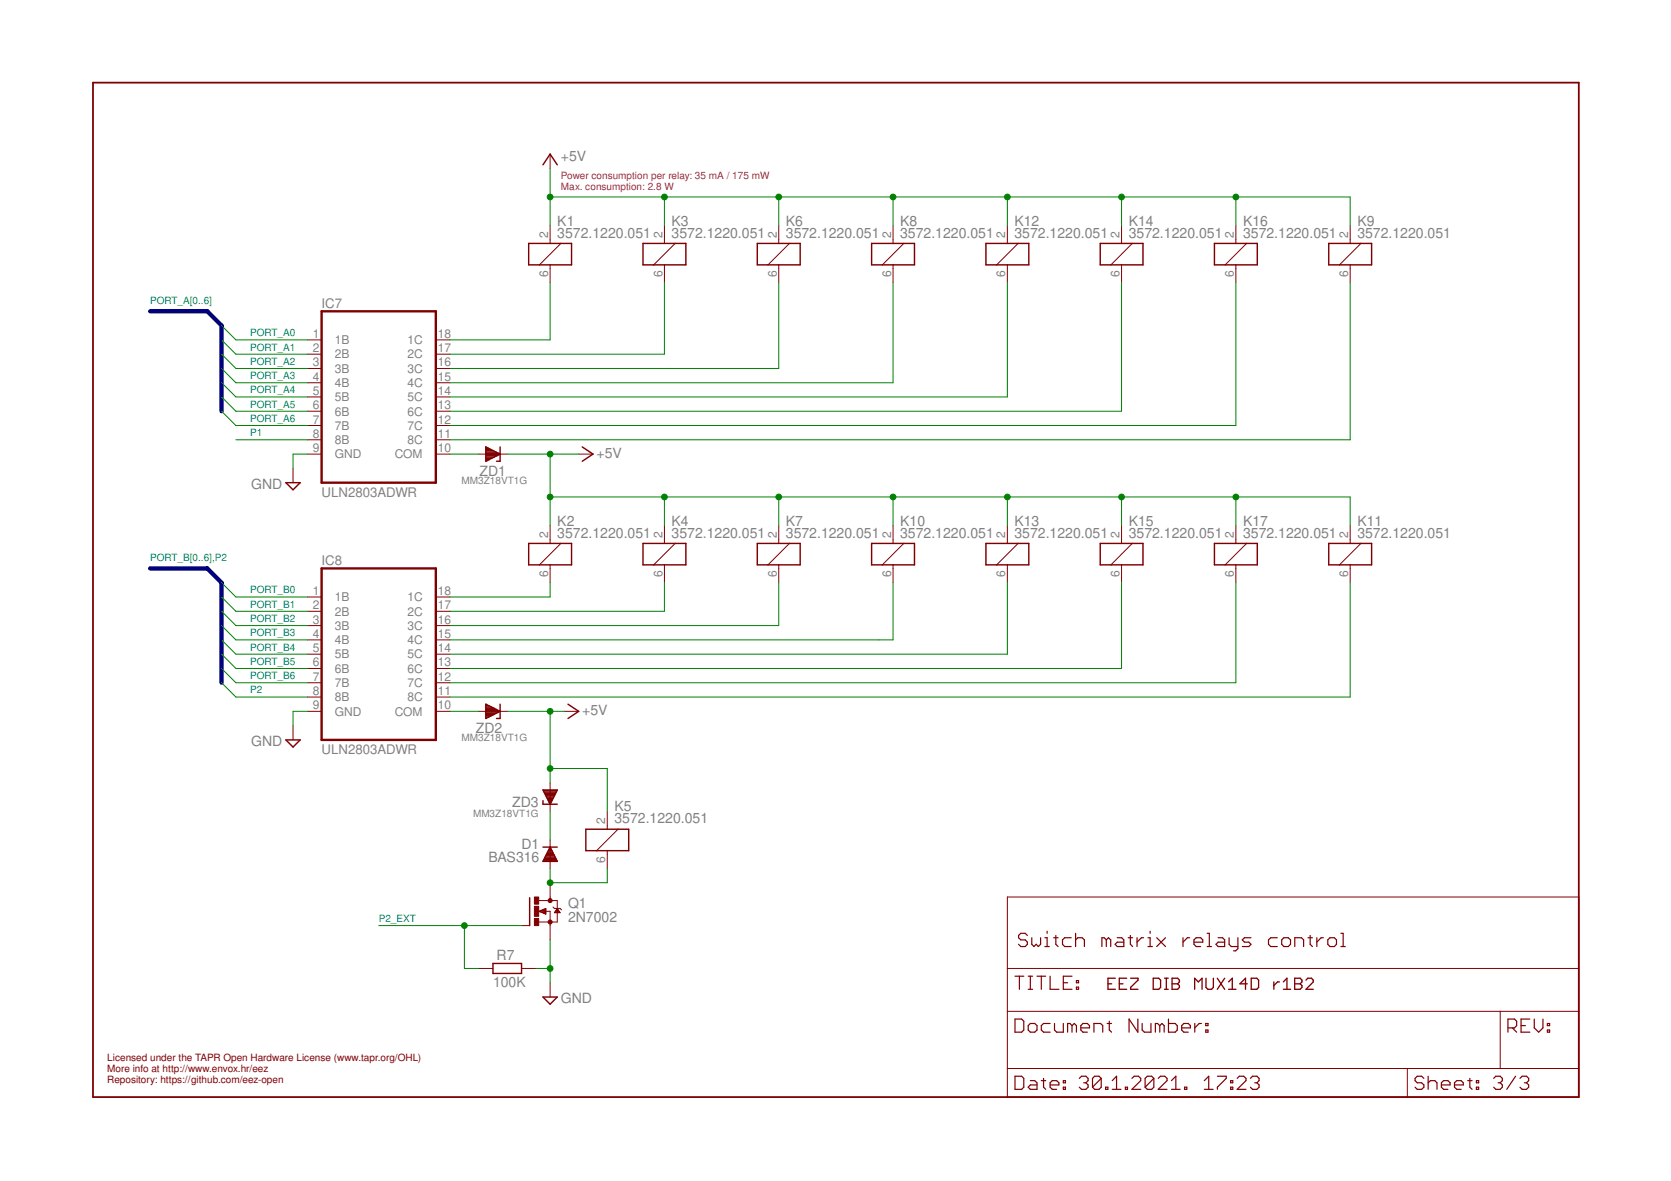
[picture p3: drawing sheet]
<svg xmlns="http://www.w3.org/2000/svg" width="297mm" height="210mm" viewBox="0 0 297 210" stroke-linecap="round" stroke-linejoin="round" font-family="sans-serif">
<g fill="none" stroke="#800000" stroke-width=".21">
<path d="M180.4 173.5h1.6M181.2 173.5v2.3M182.6 166.3l-.4-.4h-.7l-.4 .4v.4l.4 .3h.7l.4 .4v.4l-.4 .4h-.7l-.4-.4M182.8 173.5h.8M182.8 175.8h.8M183.2 173.5v2.3M183.4 166.7v1.1l.4 .4 .4-.4 .4 .4 .4-.4v-1.1M184.3 173.5h1.6M185.1 173.5v2.3M185.7 168.2h.8M185.7 166.7h.4v1.5M186.1 165.5v.4"/>
<path d="M186.7 173.5v2.3h1.5M187.3 166.7h.8M187.7 166.3v1.5l.4 .4M189 174.7h.8M190.4 166.7h-1.1l-.4 .3v.8l.4 .4h1.1M190.6 173.5h-1.6v2.3h1.6M191.2 167l.4-.3h.8l.4 .3v1.2M191.2 165.9v2.3M191.3 175.5h.4v.3h-.4zM191.3 174.3h.4v.4h-.4zM196.7 167l-.4-.3h-.4v1.5M196.7 167v1.2"/>
<path d="M196.7 167l.3-.3 .4 .3v1.2M198.6 166.7h.8l.4 .3v1.2h-1.2l-.4-.4 .4-.4h1.2M200.6 166.7h.7M200.9 166.3v1.5l.4 .4M202.1 166.7v1.5M203.3 166.7h-.4l-.8 .7M204.1 168.2h.8M204.1 166.7h.3v1.5M204.4 165.5v.4M205.6 166.7l1.6 1.5M207.2 166.7l-1.6 1.5M210.3 166.7v1.5"/>
<path d="M211.5 166.7h-.4l-.8 .7M212.2 167.4h1.6v-.4l-.4-.3h-.8l-.4 .3v.8l.4 .4h.8M214.6 165.9h.4v2.3M214.6 168.2h.8M216.5 166.7h.8l.4 .3v1.2h-1.2l-.3-.4 .3-.4h1.2M218.5 166.7v1.1l.4 .4h1.1M220 166.7v1.9l-.4 .4h-.3M222.4 166.7h-1.2l-.4 .3 .4 .4h.8l.4 .4-.4 .4h-1.2M227.1 166.7h-1.2l-.4 .3v.8l.4 .4h1.2M227.8 167l.4-.3h.8l.4 .3v.8l-.4 .4h-.8l-.4-.4zM230.2 168.2v-1.5h1.2l.3 .3v1.2M232.5 166.7h.8"/>
<path d="M232.9 166.3v1.5l.4 .4M234.1 166.7v1.5M235.2 166.7h-.4l-.7 .7M236 167l.4-.3h.8l.4 .3v.8l-.4 .4h-.8l-.4-.4zM238.4 165.9h.4v2.3M238.4 168.2h.7M180.4 181.1h1.2l.4 .4v1.6l-.4 .4h-1.2zM180.4 191.3h1.2l.4 .4v1.5l-.4 .4h-1.2zM182.8 182.3l.4-.4h.7l.4 .4v.8l-.4 .4h-.7l-.4-.4zM183.2 192.1h.7l.4 .3v1.2h-1.1l-.4-.4 .4-.4h1.1M185.1 192.1h.8M185.5 191.7v1.5l.4 .4"/>
<path d="M186.7 192.8h1.5v-.4l-.4-.3h-.8l-.3 .3v.8l.3 .4h.8M186.7 181.9h-1.2l-.4 .4v.8l.4 .4h1.2M187.5 181.9v1.2l.3 .4h1.2v-1.6M189 193.2h.4v.4h-.4zM189 192.1h.4v.3h-.4zM190.6 182.3l-.4-.4h-.4v1.6M190.6 182.3l.4-.4 .3 .4v1.2M190.6 182.3v1.2M191.9 191.7l.4-.4h.7l.4 .4v.4l-.4 .3M192.1 182.7h1.6v-.4l-.4-.4h-.8l-.4 .4v.8l.4 .4h.8M192.6 192.4h.4M193 192.4l.4 .4v.4l-.4 .4h-.7l-.4-.4"/>
<path d="M194.5 183.5v-1.6h1.1l.4 .4v1.2M195.7 191.7v1.5l-.3 .4h-.8l-.4-.4M195.7 191.7l-.3-.4h-.8l-.4 .4v1.5M195.7 191.7l-1.5 1.5M196.5 193.2h.4v.4h-.4zM196.8 181.9h.8M197.2 181.5v1.6l.4 .4M197.7 193.6h1.6M197.7 192.1l.8-.8v2.3M200 193.2h.4v.4h-.4zM201.2 191.7l.4-.4h.8l.4 .4v.4l-1.6 1.5h1.6M202.3 181.1v2.4l-1.6-2.4v2.4"/>
<path d="M203 181.9v1.2l.4 .4h1.2v-1.6M205.1 191.7v1.5l-.4 .4h-.8l-.3-.4M205.1 191.7l-.4-.4h-.8l-.3 .4v1.5M205.1 191.7l-1.5 1.5M205.9 191.7l.4-.4h.8l.4 .4v.4l-1.6 1.5h1.6M206.2 182.3l-.4-.4h-.4v1.6M206.2 182.3v1.2M206.2 182.3l.3-.4 .4 .4v1.2M207.7 181.1v2.4h1.2l.4-.4v-.8l-.4-.4h-1.2M208.2 193.6h1.6M208.2 192.1l.8-.8v2.3M210.1 182.7h1.5v-.4l-.4-.4h-.8l-.3 .4v.8l.3 .4h.8"/>
<path d="M210.6 193.2h.4v.4h-.4zM212.4 181.9v1.6M213.6 181.9h-.4l-.8 .8M214.1 193.6h1.5M214.1 192.1l.8-.8v2.3M214.3 183.1h.4v.4h-.4zM214.3 181.9h.4v.4h-.4zM216.4 191.3h1.6v.4l-1.6 1.5v.4M218.8 193.2h.3v.4h-.3zM218.8 192.1h.3v.3h-.3zM219.9 191.7l.4-.4h.8l.4 .4v.4l-1.6 1.5h1.6M222.3 191.7l.4-.4h.7l.4 .4v.4l-.4 .3"/>
<path d="M223 192.4h.4M223.4 192.4l.4 .4v.4l-.4 .4h-.7l-.4-.4M253.1 191.7l-.4-.4h-.8l-.4 .4v.4l.4 .3h.8l.4 .4v.4l-.4 .4h-.8l-.4-.4M253.9 192.4l.4-.3h.8l.3 .3v1.2M253.9 191.3v2.3M256.2 192.8h1.6v-.4l-.4-.3h-.8l-.4 .3v.8l.4 .4h.8M258.6 192.8h1.5v-.4l-.4-.3h-.7l-.4 .3v.8l.4 .4h.7M260.9 192.1h.8M261.3 191.7v1.5l.4 .4M262.4 193.2h.4v.4h-.4zM262.4 192.1h.4v.3h-.4zM265.5 191.7l.4-.4h.8l.4 .4v.4l-.4 .3"/>
<path d="M266.3 192.4h.4M266.7 192.4l.4 .4v.4l-.4 .4h-.8l-.4-.4M268.1 182.7h1.1l.4-.4v-.8l-.4-.4h-1.1v2.4M268.8 182.7l.8 .8M269.4 191.3l-1.6 2.3M270.2 191.7l.4-.4h.8l.3 .4v.4l-.3 .3M270.4 182.3h.8M271 192.4h.4M271.4 192.4l.3 .4v.4l-.3 .4h-.8l-.4-.4M271.9 181.1h-1.5v2.4h1.5M272.7 181.1v1.6l.8 .8 .8-.8v-1.6M275.1 183.1h.4v.4h-.4z"/>
<path d="M275.1 181.9h.4v.4h-.4z"/>
</g>
<path d="M16.5 14.7h264.1v180.3h-264.1z" fill="none" stroke="#800000" stroke-width=".32"/>
<g fill="none" stroke="#800000" stroke-width=".18">
<path d="M97.8 27.4v2.5M97.8 40.1v3.2M97.8 47.1v3.1M99.7 43.3l-3.8 3.8M118.1 40.1v3.2M118.1 47.1v3.1M120 43.3l-3.8 3.8M138.4 40.1v3.2M138.4 47.1v3.1M140.3 43.3l-3.8 3.8M158.7 40.1v3.2M158.7 47.1v3.1"/>
<path d="M160.7 43.3l-3.9 3.8M179.1 40.1v3.2M179.1 47.1v3.1M181 43.3l-3.8 3.8M199.4 40.1v3.2M199.4 47.1v3.1M201.3 43.3l-3.8 3.8M219.7 40.1v3.2M219.7 47.1v3.1M221.6 43.3l-3.8 3.8M240 40.1v3.2M240 47.1v3.1"/>
<path d="M241.9 43.3l-3.8 3.8M54.6 60.4h2.6M54.6 62.9h2.6M54.6 65.5h2.6M54.6 68h2.6M54.6 70.5h2.6M54.6 73.1h2.6M54.6 75.6h2.6M54.6 78.2h2.6M77.5 60.4h2.5M77.5 62.9h2.5M77.5 65.5h2.5"/>
<path d="M77.5 68h2.5M77.5 70.5h2.5M77.5 73.1h2.5M77.5 75.6h2.5M77.5 78.2h2.5M52.1 83.2v2.6M54.6 80.7h2.6M77.5 80.7h2.5M85.1 80.7h5.1M97.8 93.4v3.2M99.7 96.6l-3.8 3.8M102.9 80.7h2.5"/>
<path d="M118.1 93.4v3.2M120 96.6l-3.8 3.8M138.4 93.4v3.2M140.3 96.6l-3.8 3.8M158.7 93.4v3.2M160.7 96.6l-3.9 3.8M179.1 93.4v3.2M181 96.6l-3.8 3.8M199.4 93.4v3.2M201.3 96.6l-3.8 3.8M219.7 93.4v3.2M221.6 96.6l-3.8 3.8"/>
<path d="M240 93.4v3.2M241.9 96.6l-3.8 3.8M54.6 106.1h2.6M54.6 108.6h2.6M54.6 111.2h2.6M54.6 113.7h2.6M54.6 116.3h2.6M54.6 118.8h2.6M77.5 106.1h2.5M77.5 108.6h2.5M77.5 111.2h2.5M77.5 113.7h2.5"/>
<path d="M77.5 116.3h2.5M77.5 118.8h2.5M97.8 100.4v3.2M118.1 100.4v3.2M138.4 100.4v3.2M158.7 100.4v3.2M179.1 100.4v3.2M199.4 100.4v3.2M219.7 100.4v3.2M240 100.4v3.2M52.1 129v2.5M54.6 126.4h2.6"/>
<path d="M54.6 121.3h2.6M54.6 123.9h2.6M77.5 126.4h2.5M77.5 121.3h2.5M77.5 123.9h2.5M85.1 126.4h5.1M97.8 139.1v5.1M100.3 126.4h2.6M97.8 149.3v5M97.8 156.9v3.2M107.9 144.2v3.2M107.9 151.2v3.1"/>
<path d="M109.9 147.4l-3.9 3.8M179.1 159.4h101.5v35.6h-101.5zM85.1 172.1h2.5M92.7 172.1h2.5M92.7 164.5h1.4M95.8 162l1.2-.5v1zM95.8 160.1h3.3v3.8h-3.3M95.9 161.9h1.1M96 162.1h1M96.2 161.8h.8M96.3 162.2h.7M96.5 161.7h.5"/>
<path d="M96.6 162.3h.4M96.8 161.6h.2M96.9 162.4h.1M96.9 162h.9v5M97.8 174.7v2.5M98.3 161.2l.3 .3h1l.2 .2M98.6 162.2h.9M98.7 162.1h.8M98.7 161.9h.7M98.8 161.8h.5M98.9 161.7h.3M99 161.6h.1"/>
<path d="M99.1 161.5l.5 .7h-1zM179.1 179.7h101.5M179.1 172.1h101.5M266.7 179.7v10.2M179.1 189.9h101.5M250.2 189.9v5.1"/>
</g>
<g fill="none" stroke="#800000" stroke-width=".23">
<path d="M197 174.9h.6M198.3 173.9h-1.3v1.9h1.3M199 174.9h.6M200.3 173.9h-1.3v1.9h1.3M201 173.9h1.3v.3l-1.3 1.3v.3h1.3M205 173.9h1l.3 .3v1.3l-.3 .3h-1zM207 173.9h.7M207 175.8h.7M207.3 173.9v1.9M208.3 173.9h1l.4 .3v.3l-.4 .4 .4 .3v.3l-.4 .3h-1zM208.3 174.9h1M212.4 175.8v-1.9l.6 .6 .7-.6v1.9"/>
<path d="M214.4 173.9v1.6l.3 .3h.7l.3-.3v-1.6M216.4 173.9l1.3 1.9M217.7 173.9l-1.3 1.9M218.4 175.8h1.3M218.4 174.5l.7-.6v1.9M221.7 174.9h-1.3l1-1v1.9M222.4 173.9h1l.3 .3v1.3l-.3 .3h-1zM226.4 174.5v1.3M227.4 174.5h-.3l-.7 .7M228.1 175.8h1.3M228.1 174.5l.7-.6v1.9M230.1 173.9h1l.3 .3v.3l-.3 .4 .3 .3v.3l-.3 .3h-1z"/>
<path d="M230.1 174.9h1M232.2 174.2l.3-.3h.6l.3 .3v.3l-1.2 1.3h1.2"/>
</g>
<g fill="none" stroke="#800000" stroke-width=".25">
<path d="M96.5 29.3l1.3-1.9 1.3 1.9M94 43.3h7.6v3.8h-7.6zM114.3 43.3h7.6v3.8h-7.6zM134.6 43.3h7.6v3.8h-7.6zM154.9 43.3h7.7v3.8h-7.7zM175.3 43.3h7.6v3.8h-7.6zM195.6 43.3h7.6v3.8h-7.6zM215.9 43.3h7.6v3.8h-7.6zM236.2 43.3h7.6v3.8h-7.6zM86.4 79.4l2.5 1.3-2.5 1.3zM86.4 79.9h.9M86.4 79.7h.4"/>
<path d="M86.4 79.5h.1M88.9 79.4v2.6h-.6M103.5 79.4l1.9 1.3-1.9 1.3M50.8 85.8h2.6l-1.3 1.3zM86.4 81.9h.2M86.4 81.7h.6M86.4 81.4h1M86.4 81.2h1.5M86.4 81h1.9M86.4 80.8h2.4M86.4 80.6h2.2M86.4 80.3h1.8"/>
<path d="M86.4 80.1h1.3M94 96.6h7.6v3.8h-7.6zM114.3 96.6h7.6v3.8h-7.6zM134.6 96.6h7.6v3.8h-7.6zM154.9 96.6h7.7v3.8h-7.7zM175.3 96.6h7.6v3.8h-7.6zM195.6 96.6h7.6v3.8h-7.6zM215.9 96.6h7.6v3.8h-7.6zM236.2 96.6h7.6v3.8h-7.6zM50.8 131.5h2.6l-1.3 1.3zM86.4 125.2l2.5 1.2-2.5 1.3zM86.4 127.7h.1"/>
<path d="M86.4 127.4h.5M86.4 127.2h.9M86.4 127h1.4M86.4 126.8h1.8M86.4 126.6h2.2M86.4 126.3h2.3M86.4 126.1h1.9M86.4 125.9h1.4M86.4 125.7h1M86.4 125.4h.6M86.4 125.2h.1M88.9 125.2v2.5h-.6"/>
<path d="M101 125.2l1.9 1.2-1.9 1.3M94.1 159.6v4.9M96.5 150.6h2.6M96.5 142.3v.6h2.6M96.5 140.4h2.6l-1.3 2.5zM96.6 153h2.4M96.6 140.5h2.4M96.7 152.8h2.2M96.7 140.8h2.2M96.8 152.5h2M96.8 141h2M96.9 152.3h1.8"/>
<path d="M96.9 141.2h1.8M97 152.1h1.6M97 141.4h1.6M97.1 151.9h1.4M97.2 141.7h1.2M97.2 151.7h1.2M97.3 141.9h1M97.3 151.4h.9M97.4 142.1h.8M97.5 151.2h.6M97.5 142.3h.6M97.6 151h.4"/>
<path d="M97.6 142.6h.4M97.7 150.8h.2M97.7 142.8h.2M97.8 150.6l1.3 2.5h-2.6zM104.1 147.4h7.7v3.8h-7.7zM87.6 171.2h5.1v1.8h-5.1zM96.5 177.2h2.6l-1.3 1.3z"/>
</g>
<path d="M57.2 55.3h20.3v30.5h-20.3zM57.2 101h20.3v30.5h-20.3z" fill="none" stroke="#800000" stroke-width=".42"/>
<g fill="#800000" stroke="#800000" stroke-width=".18">
<path d="M95 163.2h.8v1.3h-.8z"/>
<path d="M95 159.4h.8v1.3h-.8z"/>
<path d="M95 161.1h.8v1.8h-.8z"/>
</g>
<g fill="#800000" stroke="#800000" stroke-width=".18">
<circle cx="97.8" cy="160.1" r=".36"/>
<circle cx="97.8" cy="163.9" r=".36"/>
</g>
<path d="M26.7 55.3h10.2l2.5 2.6v15.2M26.7 101h10.2l2.5 2.6v17.7" fill="none" stroke="#000080" stroke-width=".76"/>
<g fill="none" stroke="#008000" stroke-width=".18">
<path d="M97.8 29.9v10.2M97.8 35h142.2v5.1M118.1 35v5.1M138.4 35v5.1M158.7 35v5.1M179.1 35v5.1M199.4 35v5.1M219.7 35v5.1M39.4 57.9l2.5 2.5h12.7M97.8 50.2v10.2h-17.8M118.1 50.2v12.7h-38.1M138.4 50.2v15.3h-58.4"/>
<path d="M158.7 50.2v17.8h-78.7M179.1 50.2v20.3h-99.1M199.4 50.2v22.9h-119.4M219.7 50.2v25.4h-139.7M240 50.2v28h-160M39.4 60.4l2.5 2.5h12.7M39.4 62.9l2.5 2.6h12.7M39.4 65.5l2.5 2.5h12.7M39.4 68l2.5 2.5h12.7M39.4 70.5l2.5 2.6h12.7M39.4 73.1l2.5 2.5h12.7M41.9 78.2h12.7"/>
<path d="M54.6 80.7h-2.5v2.5M80 80.7h5.1M90.2 80.7h12.7M97.8 80.7v12.7M97.8 88.3h142.2v5.1M118.1 88.3v5.1M138.4 88.3v5.1M158.7 88.3v5.1M179.1 88.3v5.1M199.4 88.3v5.1M219.7 88.3v5.1M39.4 103.6l2.5 2.5h12.7"/>
<path d="M39.4 106.1l2.5 2.5h12.7M39.4 108.6l2.5 2.6h12.7M39.4 111.2l2.5 2.5h12.7M39.4 113.7l2.5 2.6h12.7M39.4 116.3l2.5 2.5h12.7M39.4 118.8l2.5 2.5h12.7M97.8 103.6v2.5h-17.8M118.1 103.6v5h-38.1M138.4 103.6v7.6h-58.4M158.7 103.6v10.1h-78.7M179.1 103.6v12.7h-99.1M199.4 103.6v15.2h-119.4"/>
<path d="M219.7 103.6v17.7h-139.7M240 103.6v20.3h-160M39.4 121.3l2.5 2.6h12.7M54.6 126.4h-2.5v2.6M80 126.4h5.1M90.2 126.4h10.1M97.8 126.4v12.7M97.8 136.6h10.1v7.6M97.8 144.2v5.1M97.8 154.3v2.6h10.1v-2.6M67.3 164.5h25.4M82.5 164.5v7.6h2.6"/>
<path d="M95.2 172.1h2.6M97.8 167v7.7"/>
</g>
<g fill="#008000" stroke="#008000" stroke-width=".18">
<circle cx="97.8" cy="172.1" r=".51"/>
<circle cx="219.7" cy="88.3" r=".51"/>
<circle cx="199.4" cy="88.3" r=".51"/>
<circle cx="179.1" cy="88.3" r=".51"/>
<circle cx="118.1" cy="88.3" r=".51"/>
<circle cx="158.7" cy="88.3" r=".51"/>
<circle cx="138.4" cy="88.3" r=".51"/>
<circle cx="97.8" cy="88.3" r=".51"/>
<circle cx="97.8" cy="80.7" r=".51"/>
<circle cx="97.8" cy="136.6" r=".51"/>
<circle cx="97.8" cy="126.4" r=".51"/>
<circle cx="97.8" cy="35" r=".51"/>
<circle cx="219.7" cy="35" r=".51"/>
<circle cx="199.4" cy="35" r=".51"/>
<circle cx="179.1" cy="35" r=".51"/>
<circle cx="158.7" cy="35" r=".51"/>
<circle cx="138.4" cy="35" r=".51"/>
<circle cx="118.1" cy="35" r=".51"/>
<circle cx="97.8" cy="156.9" r=".51"/>
<circle cx="82.5" cy="164.5" r=".51"/>
</g>
<g font-size="2.5" fill="#808080">
<text x="99.7" y="28.7">+5V</text>
<text x="99.1" y="40.1">K1</text>
<text x="119.4" y="40.1">K3</text>
<text x="139.7" y="40.1">K6</text>
<text x="160" y="40.1">K8</text>
<text x="180.3" y="40.1">K12</text>
<text x="200.6" y="40.1">K14</text>
<text x="221" y="40.1">K16</text>
<text x="241.3" y="40.1">K9</text>
<text x="99.1" y="42.2">3572.1220.051</text>
<text x="119.4" y="42.2">3572.1220.051</text>
<text x="139.7" y="42.2">3572.1220.051</text>
<text x="160" y="42.2">3572.1220.051</text>
<text x="180.3" y="42.2">3572.1220.051</text>
<text x="200.6" y="42.2">3572.1220.051</text>
<text x="221" y="42.2">3572.1220.051</text>
<text x="241.3" y="42.2">3572.1220.051</text>
<text x="106.1" y="81.4">+5V</text>
<text x="44.6" y="86.9">GND</text>
<text x="85.2" y="84.5">ZD1</text>
<text x="99.1" y="95.6">3572.1220.051</text>
<text x="99.1" y="93.4">K2</text>
<text x="119.4" y="95.6">3572.1220.051</text>
<text x="119.4" y="93.4">K4</text>
<text x="139.7" y="95.6">3572.1220.051</text>
<text x="139.7" y="93.4">K7</text>
<text x="160" y="95.6">3572.1220.051</text>
<text x="160" y="93.4">K10</text>
<text x="180.3" y="95.6">3572.1220.051</text>
<text x="180.3" y="93.4">K13</text>
<text x="200.6" y="95.6">3572.1220.051</text>
<text x="200.6" y="93.4">K15</text>
<text x="221" y="95.6">3572.1220.051</text>
<text x="221" y="93.4">K17</text>
<text x="241.3" y="95.6">3572.1220.051</text>
<text x="241.3" y="93.4">K11</text>
<text x="84.6" y="130.2">ZD2</text>
<text x="103.5" y="127.1">+5V</text>
<text x="44.6" y="132.6">GND</text>
<text x="91" y="143.4">ZD3</text>
<text x="109.2" y="146.4">3572.1220.051</text>
<text x="109.2" y="144.2">K5</text>
<text x="86.9" y="153.2">BAS316</text>
<text x="92.7" y="150.9">D1</text>
<text x="101" y="161.3">Q1</text>
<text x="101" y="163.9">2N7002</text>
<text x="88.3" y="170.6">R7</text>
<text x="87.6" y="175.4">100K</text>
<text x="99.7" y="178.4">GND</text>
</g>
<g font-size="2.3" fill="#808080">
<text x="57.2" y="54.7">IC7</text>
<text x="57.2" y="88.3">ULN2803ADWR</text>
<text x="57.2" y="100.4">IC8</text>
<text x="57.2" y="134">ULN2803ADWR</text>
</g>
<g font-size="2.1" fill="#808080">
<text x="97.4" y="42.3" transform="rotate(-90 97.4 42.3)">2</text>
<text x="117.8" y="42.3" transform="rotate(-90 117.8 42.3)">2</text>
<text x="138.1" y="42.3" transform="rotate(-90 138.1 42.3)">2</text>
<text x="158.4" y="42.3" transform="rotate(-90 158.4 42.3)">2</text>
<text x="178.7" y="42.3" transform="rotate(-90 178.7 42.3)">2</text>
<text x="199" y="42.3" transform="rotate(-90 199 42.3)">2</text>
<text x="219.3" y="42.3" transform="rotate(-90 219.3 42.3)">2</text>
<text x="239.7" y="42.3" transform="rotate(-90 239.7 42.3)">2</text>
<text x="97.4" y="49.2" transform="rotate(-90 97.4 49.2)">6</text>
<text x="117.8" y="49.2" transform="rotate(-90 117.8 49.2)">6</text>
<text x="138.1" y="49.2" transform="rotate(-90 138.1 49.2)">6</text>
<text x="158.4" y="49.2" transform="rotate(-90 158.4 49.2)">6</text>
<text x="178.7" y="49.2" transform="rotate(-90 178.7 49.2)">6</text>
<text x="199" y="49.2" transform="rotate(-90 199 49.2)">6</text>
<text x="219.3" y="49.2" transform="rotate(-90 219.3 49.2)">6</text>
<text x="239.7" y="49.2" transform="rotate(-90 239.7 49.2)">6</text>
<text x="55.6" y="60">1</text>
<text x="55.6" y="62.6">2</text>
<text x="55.6" y="65.1">3</text>
<text x="59.5" y="61.2">1B</text>
<text x="59.5" y="63.7">2B</text>
<text x="72.4" y="63.7">2C</text>
<text x="72.4" y="61.2">1C</text>
<text x="77.8" y="65.1">16</text>
<text x="77.8" y="62.6">17</text>
<text x="77.8" y="60">18</text>
<text x="55.6" y="67.7">4</text>
<text x="55.6" y="70.2">5</text>
<text x="59.5" y="66.2">3B</text>
<text x="59.5" y="68.8">4B</text>
<text x="59.5" y="71.3">5B</text>
<text x="72.4" y="71.3">5C</text>
<text x="72.4" y="68.8">4C</text>
<text x="72.4" y="66.2">3C</text>
<text x="77.8" y="70.2">14</text>
<text x="77.8" y="67.7">15</text>
<text x="55.6" y="72.7">6</text>
<text x="55.6" y="75.3">7</text>
<text x="55.6" y="77.8">8</text>
<text x="59.5" y="73.9">6B</text>
<text x="59.5" y="76.4">7B</text>
<text x="72.4" y="76.4">7C</text>
<text x="72.4" y="73.9">6C</text>
<text x="77.8" y="77.8">11</text>
<text x="77.8" y="75.3">12</text>
<text x="77.8" y="72.7">13</text>
<text x="55.6" y="80.4">9</text>
<text x="59.5" y="78.9">8B</text>
<text x="59.5" y="81.5">GND</text>
<text x="70.2" y="81.5">COM</text>
<text x="72.4" y="78.9">8C</text>
<text x="77.8" y="80.4">10</text>
<text x="97.4" y="95.6" transform="rotate(-90 97.4 95.6)">2</text>
<text x="117.8" y="95.6" transform="rotate(-90 117.8 95.6)">2</text>
<text x="138.1" y="95.6" transform="rotate(-90 138.1 95.6)">2</text>
<text x="158.4" y="95.6" transform="rotate(-90 158.4 95.6)">2</text>
<text x="178.7" y="95.6" transform="rotate(-90 178.7 95.6)">2</text>
<text x="199" y="95.6" transform="rotate(-90 199 95.6)">2</text>
<text x="219.3" y="95.6" transform="rotate(-90 219.3 95.6)">2</text>
<text x="239.7" y="95.6" transform="rotate(-90 239.7 95.6)">2</text>
<text x="55.6" y="105.8">1</text>
<text x="59.5" y="106.9">1B</text>
<text x="72.4" y="106.9">1C</text>
<text x="77.8" y="105.8">18</text>
<text x="97.4" y="102.6" transform="rotate(-90 97.4 102.6)">6</text>
<text x="117.8" y="102.6" transform="rotate(-90 117.8 102.6)">6</text>
<text x="138.1" y="102.6" transform="rotate(-90 138.1 102.6)">6</text>
<text x="158.4" y="102.6" transform="rotate(-90 158.4 102.6)">6</text>
<text x="178.7" y="102.6" transform="rotate(-90 178.7 102.6)">6</text>
<text x="199" y="102.6" transform="rotate(-90 199 102.6)">6</text>
<text x="219.3" y="102.6" transform="rotate(-90 219.3 102.6)">6</text>
<text x="239.7" y="102.6" transform="rotate(-90 239.7 102.6)">6</text>
<text x="55.6" y="108.3">2</text>
<text x="55.6" y="110.8">3</text>
<text x="55.6" y="113.4">4</text>
<text x="59.5" y="109.4">2B</text>
<text x="59.5" y="112">3B</text>
<text x="72.4" y="112">3C</text>
<text x="72.4" y="109.4">2C</text>
<text x="77.8" y="113.4">15</text>
<text x="77.8" y="110.8">16</text>
<text x="77.8" y="108.3">17</text>
<text x="55.6" y="115.9">5</text>
<text x="55.6" y="118.5">6</text>
<text x="59.5" y="114.5">4B</text>
<text x="59.5" y="117">5B</text>
<text x="59.5" y="119.6">6B</text>
<text x="72.4" y="119.6">6C</text>
<text x="72.4" y="117">5C</text>
<text x="72.4" y="114.5">4C</text>
<text x="77.8" y="118.5">13</text>
<text x="77.8" y="115.9">14</text>
<text x="55.6" y="121">7</text>
<text x="55.6" y="123.5">8</text>
<text x="59.5" y="122.1">7B</text>
<text x="59.5" y="124.6">8B</text>
<text x="72.4" y="124.6">8C</text>
<text x="72.4" y="122.1">7C</text>
<text x="77.8" y="123.5">11</text>
<text x="77.8" y="121">12</text>
<text x="55.6" y="126.1">9</text>
<text x="59.5" y="127.2">GND</text>
<text x="70.2" y="127.2">COM</text>
<text x="77.8" y="126.1">10</text>
<text x="107.6" y="146.4" transform="rotate(-90 107.6 146.4)">2</text>
<text x="107.6" y="153.4" transform="rotate(-90 107.6 153.4)">6</text>
</g>
<g font-size="1.8" fill="#800080">
<text x="99.7" y="31.8">Power consumption per relay: 35 mA / 175 mW</text>
<text x="99.7" y="33.7">Max. consumption: 2.8 W</text>
</g>
<g font-size="1.8" fill="#008080">
<text x="26.7" y="54.1">PORT_A[0..6]</text>
<text x="44.5" y="59.8">PORT_A0</text>
<text x="44.5" y="62.3">PORT_A1</text>
<text x="44.5" y="64.8">PORT_A2</text>
<text x="44.5" y="67.4">PORT_A3</text>
<text x="44.5" y="69.9">PORT_A4</text>
<text x="44.5" y="72.5">PORT_A5</text>
<text x="44.5" y="75">PORT_A6</text>
<text x="44.5" y="77.5">P1</text>
<text x="26.7" y="99.8">PORT_B[0..6],P2</text>
<text x="44.5" y="105.5">PORT_B0</text>
<text x="44.5" y="108">PORT_B1</text>
<text x="44.5" y="110.6">PORT_B2</text>
<text x="44.5" y="113.1">PORT_B3</text>
<text x="44.5" y="115.6">PORT_B4</text>
<text x="44.5" y="118.2">PORT_B5</text>
<text x="44.5" y="120.7">PORT_B6</text>
<text x="44.5" y="123.3">P2</text>
<text x="67.3" y="163.9">P2_EXT</text>
</g>
<g font-size="1.8" fill="#808080">
<text x="82.1" y="86">MM3Z18VT1G</text>
<text x="82.1" y="131.8">MM3Z18VT1G</text>
<text x="84.1" y="145.2">MM3Z18VT1G</text>
</g>
<g font-size="1.8" fill="#800000">
<text x="19.1" y="188.6">Licensed under the TAPR Open Hardware License (www.tapr.org/OHL)</text>
<text x="19.1" y="190.5">More info at http://www.envox.hr/eez</text>
<text x="19.1" y="192.4">Repository: https://github.com/eez-open</text>
</g>
</svg>
